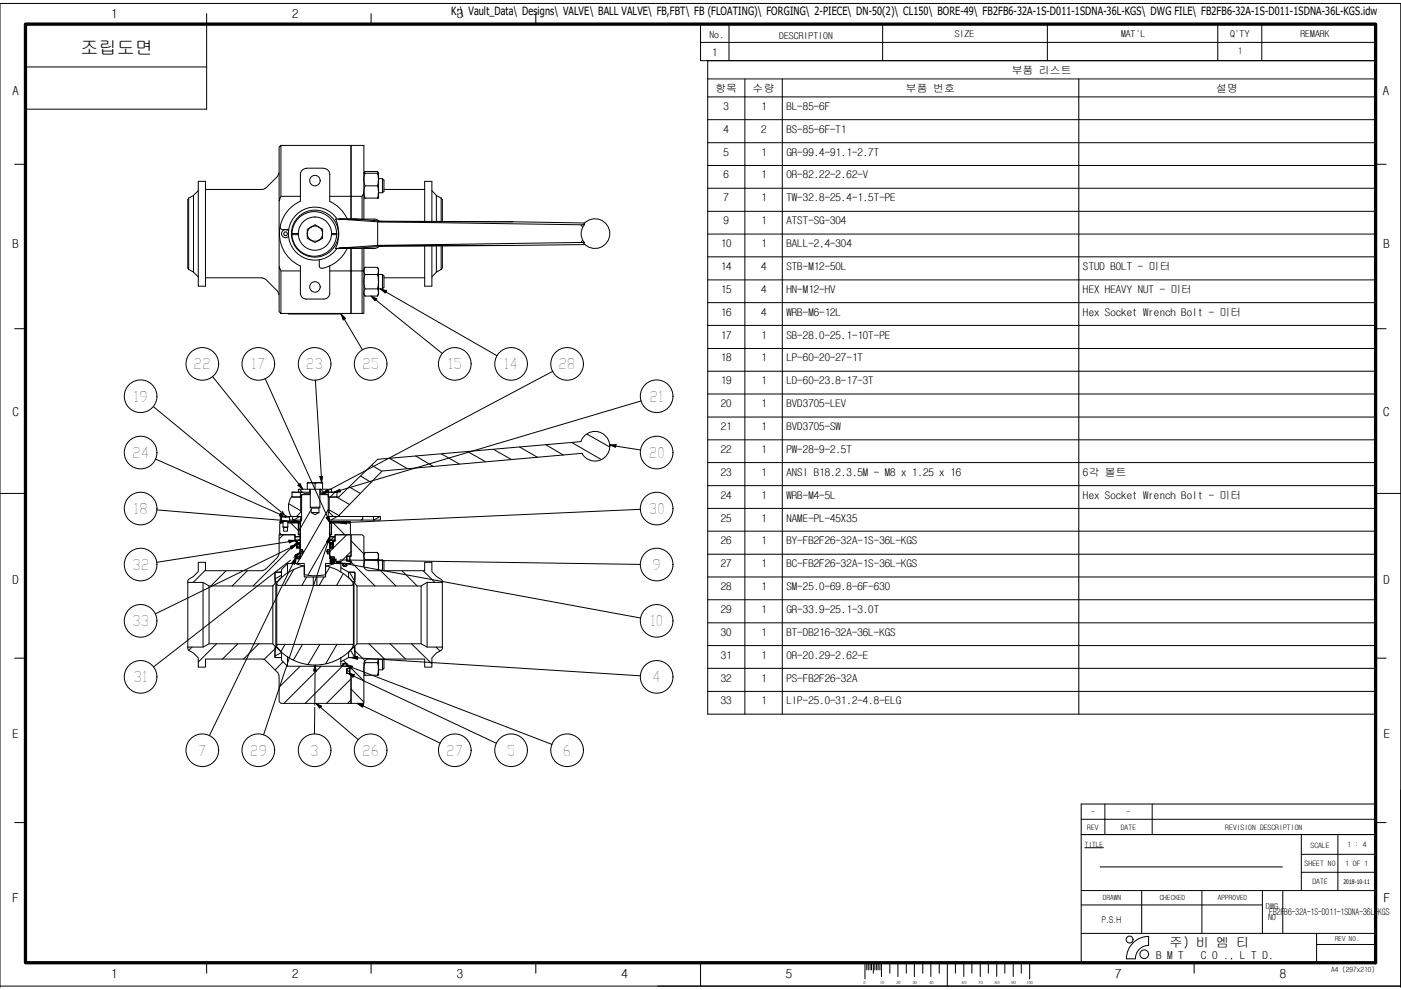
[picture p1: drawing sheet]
<svg xmlns="http://www.w3.org/2000/svg" width="297mm" height="210mm" viewBox="0 0 297 210" stroke-linecap="round" stroke-linejoin="round" font-family="sans-serif">
<g fill="none" stroke="#000" stroke-width=".21">
<path d="M78.8 98.7l2.2 1.2M82.6 97.2l3.8 2.1M88.1 96.7l3.8 2.2M93.6 96.2l3.8 2.2M99.1 95.7l3.8 2.2M104.6 95.3l3.9 2.1M110.2 94.8l3.7 2.1M115.7 94.3l3.7 2.2M121.2 93.8l6.3 3.6M124.5 92l4.8 2.8M59.3 113l.3 .4M59.5 110.6l.2 .2"/>
<path d="M60.1 113.4l-.9 .9M61.3 106.8l2.5 1.5M61.6 110.8l1.6 1.7M62.2 110.6l.2 .2M62.9 115l-9.2 9.2M63 118.1l.3 .4M63.2 115v.2M63.2 114.5l-.3 .5M63.5 103.7l.6 .7M63.5 115.6l.1 .3M63.6 118.5l-.6 1M63.6 109.5l-1.4 .8"/>
<path d="M63.6 114.3l-.2 .2M63.6 116.7l.6 .4M63.6 112l-.3 .7M63.7 105.2l-.1 .2M64.1 104.9l-.2 .2M66 108l-2.3 4M68 103.7l.6 .7M69.4 116.8l.5 .3M69.6 108l-5.9 10.3M69.8 108.1l2.1 1.2M69.9 113.9l-4.6 8.1M70 118.7h.1"/>
<path d="M70 119.2h.1M70.2 118.1l.4 .4M70.3 113.3h-.1M70.4 118.7v.1M70.4 119.2h.1M70.5 119.3l-.1 .2M70.5 118.7v.1M70.5 115l.2 .4M70.6 110.8l2.5 2.6M70.6 114.5l-.2 .5M70.7 116.2l-.8 .7M70.7 118.8l-.4 .3"/>
<path d="M70.9 118.5l-.1 .2M70.9 113.8l-.8 .7M71 104.4l-1 1M71.4 105.4l2.7 1.6M71.5 109.5l-1.3 .8M71.6 110.6l.2 .2M73.3 119.5l-.4 .5M73.5 113.4l-2.8 2.8M74 103.2l2.4 1.4M74.1 118h.1M74.2 118.9v.1M74.4 116.9l-2.5 2.6"/>
<path d="M74.4 119.2l5.1 5M74.4 114.7l2.8 2.7M76.5 100.9l2.2 1.4M76.9 110l-.4 .3M80.6 109.5l-1.4 .8M40.7 137.2l-.7 .7M43.6 120.9l-2.6 2.6M45.9 136.5l-3.9 3.9M47.9 121l-3.2 3.2M50.4 136.5l-3.2 3.2M52.5 121l-3.3 3.2M54.9 136.5l-3.3 3.2"/>
<path d="M58.3 137.6l-2.3 2.2M59.7 122l-1.3 .7M59.7 138.3l-1.4 .8M60.5 136.6l-.9 1.5M62.3 120.7l-2 3.4M64.1 136.6l-1.9 3.3M65 122.3l-1 1.8M67.8 136.6l-2.5 4.2M68.7 122.3l-1 1.8M69.9 120.2l-.9 1.6M71.4 136.6l-2.3 4.1M72.8 121.6l-1.4 2.5"/>
<path d="M74.1 121.3l1.1 1.9M74.3 137.8l.9 1.6M74.9 137l-.4 .6M75.2 138l2.2 2.1M78.2 136.5l3.3 3.2M80.7 121l3.2 3.2M82.7 136.5l3.3 3.2M85.2 121l3.3 3.2M87.2 136.5l4.4 4.3M89.7 121l2.5 2.5M92.5 137.2l.8 .8M60 140.3l-1.6 1.7"/>
<path d="M63.6 141.3l-4.4 4.4M68.1 141.3l-7.9 7.8M72.6 141.3l-7.9 7.8M72.8 140.1l1.2 1.1M73.2 140.6l-.4 .4M73.5 142.1l.7 .4M74.4 148.4l-.7 .7M74.4 143.9l-5.2 5.2M74.4 146.1l2.8 2.8M74.4 141.6l2.8 2.8"/>
</g>
<g fill="none" stroke="#000" stroke-width=".21">
<path d="M42 38.5h1.6v22.2h-1.6zM56.3 39.9l-.7 .3h-12M58.9 37.4l-2.6 2.5M59.1 36.6l-.3 .7M59.2 31.2l.4-.4v10.8l-.4 1zM59.6 30.8h14.8v10.8M64.9 35.7h3.7M64.9 35.7a1.24 1.24 0 0 0-1.2 1.3v5.7M68.7 35.7a1.24 1.24 0 0 1 1.2 1.3v5.7M77.4 36.4l-.2 .3M77.4 36.7a3.6 3.6 0 0 0 0 2.7 3.5 3.5 0 0 0 0 2.6M77.4 39.4h2.6"/>
<path d="M80 36.4l.2 .3M80 36.4h-2.6l-.2 .3h3.1M80 36.7a3.6 3.6 0 0 1 0 2.7 3.5 3.5 0 0 1 0 2.6M80 36.4l.3 .3M80.3 36.7v5.3h-3.1M80.3 37.9h.8M81.1 37.9l.3 .3v2.4l-.3 .3zM40 42l-.2 .3v14.5l.2 .3M40 42v15.1M40 57.1l1 .6M41 41.4v16.3M41 57.7l1 1"/>
<path d="M41 41.4l-1 .6M42 40.4l-1 1M43.6 58.9h12M55.6 59l.7 .3M56.3 59.2l2.6 2.6M59.2 56.6l.4 .8v9.1l-.4-.4zM59.2 42.6v14M59.4 48.1a.48 .48 0 0 0 .5 .6M59.6 57.4h4.1M59.6 41.6h4.1M59.9 48.7h1.3M60.3 49.2h.5l.2 .4-.2 .3h-.5l-.2-.3z"/>
<path d="M61.2 49a.86 .86 0 0 0-1.2-.1 .86 .86 0 0 0 0 1.3 .86 .86 0 0 0 1.2-.1M61.9 49.8h1.4M61.9 49.5h1.4M63.6 42.7a7.5 7.5 0 0 0-4.4 6.8 7.5 7.5 0 0 0 4.4 6.9M63.7 56.4v5.8M65.2 48.6l1.6-.9 1.6 .9v1.9l-1.6 .9-1.6-.9zM67.7 55.1v1.3a.48 .48 0 0 0 .6 .5M69.9 42.7a7.5 7.5 0 0 1 3.7 3.7M69.9 56.4v5.8M69.9 41.6h6.9M70.3 49.8h1.1M70.3 49.5h1.1"/>
<path d="M71.4 46.4a5.6 5.6 0 0 0-8.3-1.1 5.6 5.6 0 0 0 0 8.5 5.6 5.6 0 0 0 8.3-1.1M71.8 52.6h3.9M73.6 52.7a7.5 7.5 0 0 1-5.4 4.2M74.4 57.4v9.1h-14.8M74.4 52.7v13.8h2.4M75.7 52.7h3.7M76.8 46.5v-4.9l.4-.7v5.6M76.8 52.7v4.7h-6.9M77.2 52.7v13.8h-.4v-9.1h.4M77.2 40.9v-10.1h-2.8v15.7M77.4 56.7a1.27 1.27 0 0 0 0 1.5 4.7 4.7 0 0 0 0 3 1.27 1.27 0 0 0 0 1.6M77.4 58.2h2.6"/>
<path d="M77.4 56.7l-.2 .4M77.4 56.7h2.6M79.4 46.5l.9 .3M79.4 46.5h-7.6h3.9l5.3 .4 27.8 .1 15.2 .3M80 56.7l.3 .4v5.2l-.3 .5M80 56.7a1.27 1.27 0 0 1 0 1.5 4.7 4.7 0 0 1 0 3 1.27 1.27 0 0 1 0 1.6M80.3 58.2h.8M80.3 40.9h.8M80.3 52.3l-.9 .4M81.1 58.2l.3 .3v2.4l-.3 .3zM81.4 58.9h8.6M81.4 40.2h8.6"/>
<path d="M90 47v-8.5h1.6v8.5M90 52.2v8.5h1.6v-8.5M91.6 40.4l.9 1M92.5 41.4v5.6M92.5 52.2v5.5M92.5 41.4l1 .6M92.5 57.7l-.9 1M93.5 42l.3 .3v4.7M93.5 42v5M93.5 52.2v4.9M93.5 57.1l-1 .6M93.8 52.2v4.6l-.3 .3"/>
<path d="M108.8 47h-28.7l-9-.5a7.3 7.3 0 0 1 0 6.2h.7M123.2 47.7l.3 .5M123.5 50.9l.4 .5-.1 .2M123.5 50.9l-.3 .5M123.8 47.5a3.1 3.1 0 0 1 4.5-.2 3.1 3.1 0 0 1 0 4.5 3.1 3.1 0 0 1-4.5-.2M123.8 47.5v.1a3.7 3.7 0 0 0-.3 3.3M123.9 47.7l-43.8-.7v5l-8.3 .6h3.9l5.3-.4 43-.3M123.9 51.4l-43.8 .6h28.7M58.8 61.8l.3 .7M61.2 66.5v.1h11.2v-.1M63.7 62.2a1.24 1.24 0 0 0 1.2 1.2M64.9 63.4h3.7"/>
<path d="M69.9 62.2a1.24 1.24 0 0 1-1.2 1.2M77.2 62.3l.2 .5M77.4 61.2h2.6M77.4 62.8h2.6M80.3 61.2h.8M123.2 93.6a3.1 3.1 0 0 1 4.6-1.6 3.1 3.1 0 0 1 .5 4.9 3.1 3.1 0 0 1-4.9-.8M123.2 93.6l-43.1 3.8-8.3 8M123.4 96.1l-42.4 3.8-9.1 9.3M58.9 118.1l-2.6 2.6M59.1 117.4l-.3 .7M59.7 110.6h-.4v.2h.6v-.2M59.7 110.6h1.7"/>
<path d="M59.8 109.6l1.6 .1v.9M59.8 109.6l-.1 1M60 110.8h-.4l-.3 .3v2.3h3.2v.4h1.1v-.4h-.4v-2.6h-2.2M60 111.7l.1 .2h.9v-.2M60 111.7h1M60 110.7v1M60 110.6h.1M60.1 111.9v.7h.9v-.7M61 119.5v2M61 110.7v1M61.1 110.6h-.1M61.2 110.6v.2h2.2v-.2h-2"/>
<path d="M61.4 110.3h.6M61.8 109.5h-2.4v.8h.3M61.9 104.4h.1M61.9 104.4h1.4M62 109.5h1.8v.8h-1.8zM62.5 113.8h1.1v.7h-1.1zM62.5 114.5h1.1v.5h-.7v-.2h-.3zM62.7 119.5l1.7 .5M62.7 118.1h.9v.3l-.9 .1zM62.8 114.8l.1 1.4h.7v1.4M62.9 114.8h-.4v-1.4h-3.3v4M62.9 115h.1"/>
<path d="M63.1 116.1h.3M63.1 115.4h.4M63.1 115.8h.4M63.1 115.3h.3M63.1 116h.3M63.2 115.2h.2M63.3 110.9h.3v2.5l-.3-.1zM63.4 118.1h-.7v1.4h-1.7l-1.3 1.2v.6M63.4 116l.2 .1M63.4 110.6h.4M63.6 118.1h.1M63.6 116.1h.1"/>
<path d="M63.6 115.4v.2M63.6 116.2h.1M63.6 118.2h.1M63.6 118.4h.1M63.6 110.9l.1 5.5M63.6 113.8h.1M63.6 114.5h.1M63.6 113.4h.1M63.6 113.3h.1M63.6 115h.1M63.6 115.1h.1M63.6 117.7l-.2 .4"/>
<path d="M63.6 116.5l.1 .1M63.6 110.8v.1M63.7 115.6l-.1 .5M63.7 117.5v1h-1v1h1.8v2.3l2.6 .3 1.9-.3v-2.3h1.9v-.2h-.9v-.6h.9v-.2h-1v-1M63.7 104.4h-1.8v1h1.8l.1-1M63.7 115.4l-.1-.4-.7 .1 .1 1 .2-.9 .3 .2-.1 .6M63.7 117.4l-.1 .1M63.8 108.6v-3.2h-2a3.7 3.7 0 0 0 0 4.1M63.8 108.6l-.9 .9h-1.1M63.8 104.4h.1M63.8 116.6h.3M63.8 117.4h.3"/>
<path d="M63.8 109.5h.1M63.8 105.4h.1M63.8 108.6h.1M63.9 110.3l-.2 .5h-.1M63.9 110.2l-.1 .1M63.9 116.6h.2M63.9 117.3h.2M64 116.5l.1 .1M64.1 117.4h-.1M64.1 116.6v.8M64.5 120v2.3h1.9v1.8M64.5 120a10.1 10.1 0 0 0-5.8 3.5v.2"/>
<path d="M65.2 103.7h-1.9v.7h2.4l.1-.6v3.7M65.2 102.5v1.2h3.2v-1.2M65.7 104.4h.1M65.8 104.9h-1.9v5.4h-.1M65.8 104.7h-1.2l-.6 .2M65.8 107.5l.2 .2h1.6l.2-.2M65.8 107.5h2M66 107.7v1l.8 .4 .8-.4v-1M66 108.7h1.6M66.8 102.5v1.2M67.6 102.3l-2.4 .2M67.6 102.3h.8v.2"/>
<path d="M67.6 102.3l.8 .2M67.6 102.3h-2.4v.2M67.8 104.9h1.8v5.4h.2M67.8 104.7h1.1l.6 .2M67.8 104.4h.1M68.4 103.7h1.9v.7M69 120a10.6 10.6 0 0 1 5.8 3.4M69 120v2.3h-1.8v1.8h7.5M69.4 116.6v.8M69.4 116.6h.3M69.4 117.3h.3M69.4 117.4h.1"/>
<path d="M69.5 116.5l-.1 .1M69.5 116.6h.3M69.5 117.4h.3M69.6 104.4h1.8v1h-1.8zM69.6 104.4h.1M69.6 105.4h.1M69.6 109.5h.2M69.6 108.6h.2M69.6 110.2l.1 .1M69.7 110.3l.2 .5M69.8 109.5h7.1v.8h-7.1zM69.8 110.6h.4"/>
<path d="M69.8 117.4l.1 .1M69.9 110.8v.1M69.9 116.2h.1M69.9 110.9l-.1 5.7M69.9 113.8h1.1v.7h-1.1zM69.9 113.8h.1M69.9 114.5h.1M69.9 113.4h.1M69.9 110.9h.4l-.1 2.5-.3-.1zM69.9 113.3h.1M69.9 110.9h.1M69.9 114.5h1.1v.2l-.3 .1v.2h-.8z"/>
<path d="M69.9 115h.1M69.9 115.4l.1-.4 .7 .1-.2 1v-.8h-.4v.8M69.9 115.1h.1M69.9 115.4h.1M69.9 118.1h.1M69.9 118.2h.1M69.9 118.4h.1M69.9 110.8h.1M69.9 116.1h.6M69.9 117.7l.2 .4M69.9 115.6l.1 .5M69.9 115.4v.2"/>
<path d="M70 118.1h.8l.1 .3-.9 .1zM70 118.7v.1M70 119.2v.1zM70 118.8h.1M70 119.2h.1M70 118.7l.2 .5M70 118.8l.1 .5M70 118.1h.1M70.1 119.2v.1zM70.1 115.3h.4M70.1 115.4h.4M70.1 115.8h.4"/>
<path d="M70.2 118.1h.7v1.4h3.1M70.2 118.7h.1M70.2 118.8l.1 .5M70.2 110.6h4.1v.2h-4.1zM70.2 116h.3M70.3 119.2h.1M70.2 118.7v.1M70.2 115.2h.2M70.3 118.7h.1zM70.3 110.8h3.7l.3 .3v2.3h-3.3v.4h-1.1v-.4h.4zM70.3 104.4h-2.4l-.1-.6v3.7M70.3 115.2h.1"/>
<path d="M70.3 104.4h1.1M70.4 118.8h.1M70.4 118.7h.1M70.4 119.2v.1zM70.4 119.2v.1M70.5 118.7h.1M70.7 115l.1-.2h.3v-1.4h3.3v4.5h-.8v1.1h.8v.3M70.7 115v1.2h-.8v1.4M70.7 115h.1M70.9 118.7v.6M70.9 119.5l-1.7 .5M71.4 104.4h.1"/>
<path d="M71.8 105.4h-2v3.2l.9 .9h1.1l.2-.3M71.8 105.4h.1M72.6 119.5l-.3 .1v.8l1.6 .9h1.3v2.2h-.1l.6 .7h13.6l1.3-.7h3.2v-.4l-1.3-.9-.9-1v-2h-1.6v1.8h-11.8M72.6 119.5l.1 .1M72.6 119.5l.1 .5h.8v-.3M72.8 119.7v.3M73.5 118h.7v1h-.7zM73.5 119.5v.4M73.6 119.9l-.1 .1M73.6 119.5l-.1 .1M73.7 119.5h.7v-.5h-.2v-1h.2v-4.6h2.4l.4 .3v6.3M74 119.5h-.1"/>
<path d="M74.2 119h.1M74.4 119.3l-.4 .2M76.9 109.5h2.3M76.9 110.3h2.3M77.2 120a.98 .98 0 0 0 .9 .9M77.4 117.1a1.27 1.27 0 0 0 0 1.6l-.2 1.4M77.4 118.7h2.6M79.2 109.5h1.4v.8h-1.4zM80 117.1l.3 .5v3.4M80 117.1a1.27 1.27 0 0 1 0 1.6l.3 1.5-.1 .8M80 117.1h-2.6l-.2 .5M80.3 118.7h.8"/>
<path d="M39.8 123.5v13.7M43.1 123.5v13.7M44.3 124.2v12.3M55.6 121h-12v-1.8h-1.6v2l-1 1-1 .6-.2 .3v.4h3.3l1.2 .7h13.5M56.3 120.7l-.7 .2M57.8 124.2v12.3M58.3 121.4l.1-.1h1.3v1.1l-.8 1h-.5zM58.4 137.3h.5l.8 1v1.1h-1.3l-.1-.1zM58.4 123.4v.1M58.4 137.3h.1M58.5 137.3l-.7-.8h-13.5l-1.2 .7h-3.3l.2 .7 1 .6 1 1v1.9h1.6v-1.7h12l.7 .3M58.5 137.3h-.2v2.1h1.3"/>
<path d="M58.5 123.5v13.8M58.7 123.7v13.3l.1 .3M58.7 123.8l.2 .3M58.8 137.4a10.6 10.6 0 0 0 16 0M58.9 136.6l-.2 .2M58.9 136.6h15.8M58.9 124.1h7.5M59.5 139.4l.1 .1M59.6 121.3h-1.3v2.2h.2l-.7 .7M59.6 121.2l-.1 .1M59.7 139.4v.6l1.3 1.3h13l.4 .1M59.7 122.4v.1"/>
<path d="M59.7 138.3h.1M61 139.2v2.1M66.4 124.1h.8M66.4 122.3h.8M72.3 120.4v.9M72.3 139.4v.9M73.9 121.3h1.2l.1 .1v2h-.5l-.8-1zM73.9 122.4v.1M73.9 138.3h.1M74.6 136.6l.3 .2M74.7 137.3h.5v2l-.1 .1h-1.2v-1.1zM74.7 123.4l.2 .3"/>
<path d="M74.9 123.8l-.3 .3M74.9 137l-.2 .3M74.9 123.7v13.3M75.1 123.5v13.8M75.2 123.4v.1M75.2 137.3h.1M75.7 124.2v12.3M78.1 139.7a.99 .99 0 0 0-.9 1.1v8.3h-2.8v-6.3h-.2v-1h.2v-.6h-.7M78.2 139.7h11.8v1.7h1.6v-1.9l.9-1 1-.6 .3-.3v-.4h-3.2l-1.3-.7h-13.6l-.6 .8h.1v2.1h-1.3l-1.6 .9v.8l.3 .1M80.2 139.7a1.49 1.49 0 0 0 0 1.5l.1 .6-.3 1.4M80.3 139.7v3.5h-3.1M81.1 139.7v2.3l.3-.3v-2"/>
<path d="M81.1 121v-2.3l.3 .3v2M89.3 124.2v12.3M90.6 123.5v13.7M93.8 123.5v13.7M56.3 140.1l2.6 2.5M58.8 142.6l.3 .7M72.6 140.8v.3M72.7 141.2l-.1 .1M72.7 140.8h.8v.1M72.7 140.7l-.1 .1M72.8 140.8v.1M73.5 141.8h.7v1h-.7z"/>
<path d="M73.5 140.7l.1 .1M73.5 140.8l.1 .5M73.9 141.2h.1M74.2 141.7v.1M74.4 141.3v.1M74.4 141.4v.3h-.8v1.1h.8v6.3h-14.8l-.4-.3v-5.5M77.3 140.2l.1 .3M77.4 140.5a3.6 3.6 0 0 0 0 2.7M77.4 140.5h2.6M80.3 142h.8"/>
<circle cx="66.8" cy="38.3" r="1.11"/>
<circle cx="66.6" cy="49.6" r="4.7"/>
<circle cx="66.8" cy="49.5" r="3.5"/>
<circle cx="66.8" cy="49.5" r="1.62"/>
<circle cx="66.8" cy="49.5" r="5"/>
<circle cx="66.8" cy="60.8" r="1.11"/>
<circle cx="63.9" cy="116.9" r=".35"/>
<circle cx="69.6" cy="116.9" r=".35"/>
<circle cx="70.5" cy="119" r=".29"/>
<circle cx="73.1" cy="119.8" r=".35"/>
<circle cx="73.1" cy="141" r=".35"/>
</g>
<g fill="none" stroke="#000" stroke-width=".21">
<path d="M150.1 16.7v-3.8h141.6v3.8M150.1 16.7h141.6v3.8M150.1 16.7v134.7h141.6v-130.9M157.9 16.7v134.7M165.9 16.7v134.7M228.7 16.7v134.7M150.1 20.5h141.6M150.1 25.4h141.6M150.1 30.3h141.6M150.1 35.1h141.6M150.1 39.9h141.6M150.1 44.8h141.6"/>
<path d="M150.1 49.6h141.6M150.1 54.5h141.6M150.1 59.3h141.6M45 79.8l19.2 23.9M72.3 66.6l1 .9-.5 .4zM72.3 66.6l4.5 7.5M78.7 62.8l1.2 .5-.4 .5zM78.7 62.8l15.1 12.2M80.6 61.2l1.4 .4-.3 .5zM80.6 61.2l24.7 14.2M117.2 78.7l-48.9 26M150.1 64.2h141.6"/>
<path d="M150.1 69h141.6M150.1 73.9h141.6M150.1 78.7h141.6M32.5 86.2l27.2 22.4M33 97.3l26.5 11.8M56.2 80.2l13.8 30.6M66.9 80.6l1.3 21.7M129.3 94.3h1.3l-.1 .5zM129.3 94.3l6.5 1.1M136 85l-65.1 19.4M150.1 83.5h141.6M150.1 88.4h141.6"/>
<path d="M150.1 93.3h141.6M150.1 98.1h141.6M33.3 108.1l30.2 2.5M59.6 108.9l-.1-.1-.2 .6M59.9 108.4v.1M60.5 109.3l.2 .2-.2-.1M60.5 109.6h.1M60.6 109.3l.1 .2M61.2 114.5l1.3 .1-1.2 .5zM61.6 115.8l1.3-.3-1.1 .9zM61.6 118.8l-29 22.6M62.2 110.2l1.3 .4-1.3 .2z"/>
<path d="M62.5 117.7l1.2-.6-.9 1zM62.5 114.6l-29.3 4.6M62.7 118.3l-.3 1.3-.6-.2zM62.7 118.3l-18.3 37.7M62.9 115.5l-29.9 14.6M63.2 102.9l.4-.4 .6 1.2zM63.7 117.1l-1.4 1.1M67.8 101.1l.6-.1-.2 1.3zM68.3 104.7l1-.9 .4 .5zM69.2 109.8l.5-.2 .3 1.2zM69.9 113.8l-.1 1.3-.6-.2zM69.9 113.8l-14 42"/>
<path d="M70 118.7l.9 .2M70.9 104.4l1.1-.7 .2 .6zM71 118.5l-1 .2h1M71.2 119.1l64.6 11.9M71.2 119h.9v.5l-.9-.3M72.1 118.7l63.7 1M72.2 110.8l1.3-.3v.6zM135.8 108l-63.6 2.8M150.1 103h141.6M150.1 107.8h141.6M150.1 112.6h141.6M150.1 117.5h141.6"/>
<path d="M74.5 139.4l1.3-.2v.6zM74.5 139.4l61.3 3.9M150.1 122.3h141.6M150.1 127.2h141.6M150.1 132.1h141.6M150.1 136.9h141.6M66.7 150v5.6M66.8 141l.3 1.3h-.6zM66.8 141l-.1 8.5M67 149.1l1.1 .6-.3 .4zM67 149.1l8.9 7.7M73.4 141.1l1.3 .2-.2 .5z"/>
<path d="M73.4 141.1l43.6 16.7M73.9 142.8l1.2 .2-.2 .6zM73.9 142.8l31.3 14.8M75.8 149.1l1.3 .3-.3 .6zM75.8 149.1l17.5 8.5M150.1 141.7h141.6M150.1 146.6h141.6M229.2 173.7v3.2h62.5v-6.4h-62.5v3.2h62.5M234.3 170.5v6.4M244.3 170.5v6.4"/>
<circle cx="42.9" cy="77.2" r="3.5"/>
<circle cx="54.8" cy="77.2" r="3.5"/>
<circle cx="66.7" cy="77.2" r="3.5"/>
<circle cx="78.6" cy="77.2" r="3.5"/>
<circle cx="96.4" cy="77.2" r="3.5"/>
<circle cx="108.4" cy="77.2" r="3.5"/>
<circle cx="120.2" cy="77.2" r="3.5"/>
<circle cx="29.8" cy="96" r="3.5"/>
<circle cx="29.8" cy="84" r="3.5"/>
<circle cx="139.2" cy="96" r="3.5"/>
<circle cx="139.2" cy="84" r="3.5"/>
<circle cx="29.8" cy="107.8" r="3.5"/>
<circle cx="29.8" cy="119.7" r="3.5"/>
<circle cx="139.2" cy="107.8" r="3.5"/>
<circle cx="139.2" cy="119.7" r="3.5"/>
<circle cx="29.8" cy="131.6" r="3.5"/>
<circle cx="139.2" cy="131.6" r="3.5"/>
<circle cx="29.8" cy="143.5" r="3.5"/>
<circle cx="42.9" cy="159.1" r="3.5"/>
<circle cx="54.8" cy="159.1" r="3.5"/>
<circle cx="66.7" cy="159.1" r="3.5"/>
<circle cx="78.6" cy="159.1" r="3.5"/>
<circle cx="96.4" cy="159.1" r="3.5"/>
<circle cx="108.4" cy="159.1" r="3.5"/>
<circle cx="120.2" cy="159.1" r="3.5"/>
<circle cx="139.2" cy="143.5" r="3.5"/>
</g>
<path d="M148.5 9h143.2" fill="none" stroke="#000" stroke-width=".21"/>
<!-- layer: 0 -->
<g fill="none" stroke="#000" stroke-width=".21">
<path d="M5.4 14.2h38.4M43.8 2.9v20.2h-38.4M78.7 2.9v2.2M113.6 2.9v2.2M148.5 5.1v7.8h143.2M154.6 5.1v7.8M187.1 5.1v7.8M222.1 5.1v7.8M258.2 5.1v7.8M267.5 5.1v7.8M3.1 34.8h2.3M291.7 34.8h2.2"/>
<path d="M3.1 69.7h2.3M291.7 69.7h2.2M0 104.6h5.4M291.7 104.6h5.3M3.1 139.5h2.3M291.7 139.5h2.2M3.1 174.4h2.3M230 179.7h3.9M275.9 176.9v11.9M283.7 176.9v11.9M291.7 174.4h2.2M291.7 176.9h-62.5v27.2"/>
<path d="M229.2 191.9h38.5M229.2 188.8h62.5M229.2 197.9h62.5M233.2 183.8h38.7M242.1 188.8v9.1M243.5 198.5v1.9M243.6 198.5a4.7 4.7 0 0 0-4.8 4.8h1.9a2.83 2.83 0 0 1 2.9-2.9M254.8 188.8v9.1M267.7 188.8v9.1M272 188.8v9.1M275.9 181.1h15.8M275.9 184.9h15.8"/>
<path d="M279.1 197.9v6.2M0 209.3v-208.6h297v208.6M0 209.1h297M43.8 204.1v2.2M78.7 204.1v2.2M113.6 204.1v2.2M148.5 204.1v5M183.4 204.1v3.5M183.8 204.1v1.5M184.1 204.1v1.5M184.5 204.1v1.5M184.8 204.1v1.5"/>
<path d="M185.2 204.1v2.2M185.5 204.1v1.5M185.9 204.1v1.5M186.2 204.1v1.5M186.6 204.1v1.5M186.9 204.1v2.9M188.7 204.1v2.2M190.4 204.1v2.9M192.2 204.1v2.2M193.9 204.1v2.9M195.6 204.1v2.2M197.4 204.1v2.9"/>
<path d="M199.1 204.1v2.2M200.9 204.1v5M202.6 204.1v2.2M204.3 204.1v2.9M206.1 204.1v2.2M207.8 204.1v2.9M209.5 204.1v2.2M211.3 204.1v2.9M213 204.1v2.2M214.8 204.1v2.9M216.5 204.1v2.2M218.3 204.1v3.5"/>
<path d="M253.2 204.1v2.2M279.1 200.3h12.6"/>
<circle cx="239.5" cy="199.2" r=".73"/>
<circle cx="242.6" cy="202.3" r=".92"/>
</g>
<path d="M5.4 5.1h286.3v199h-286.3z" fill="none" stroke="#000" stroke-width=".7"/>
<path d="M291.7 166.5v37.6h-152.3M297 167.5v41.6h-157.6" fill="none" stroke="#000" stroke-width=".21"/>
<g fill="#000">
<path d="M72.3 66.6l1 .9-.5 .4z" fill-rule="evenodd"/>
<path d="M78.7 62.8l1.2 .5-.4 .5z" fill-rule="evenodd"/>
<path d="M80.6 61.2l1.4 .4-.3 .5z" fill-rule="evenodd"/>
<path d="M129.3 94.3h1.3l-.1 .5z" fill-rule="evenodd"/>
<path d="M59.5 108.8l1 .8-1.3-.3z" fill-rule="evenodd"/>
<path d="M59.9 108.4l.8 1.1-1.1-.6z" fill-rule="evenodd"/>
<path d="M61.2 114.5l1.3 .1-1.2 .5z" fill-rule="evenodd"/>
<path d="M61.6 115.8l1.3-.3-1.1 .9z" fill-rule="evenodd"/>
<path d="M62.2 110.2l1.3 .4-1.3 .2z" fill-rule="evenodd"/>
<path d="M62.7 118.3l-.3 1.3-.6-.2z" fill-rule="evenodd"/>
<path d="M62.5 117.7l1.2-.6-.9 1z" fill-rule="evenodd"/>
<path d="M63.2 102.9l.4-.4 .6 1.2z" fill-rule="evenodd"/>
<path d="M67.8 101.1l.6-.1-.2 1.3z" fill-rule="evenodd"/>
<path d="M69.2 109.8l.5-.2 .3 1.2z" fill-rule="evenodd"/>
<path d="M68.3 104.7l1-.9 .4 .5z" fill-rule="evenodd"/>
<path d="M69.9 113.8l-.1 1.3-.6-.2z" fill-rule="evenodd"/>
<path d="M70 118.7l1.4-.3v.6z" fill-rule="evenodd"/>
<path d="M70.9 104.4l1.1-.7 .2 .6z" fill-rule="evenodd"/>
<path d="M70.8 119h1.3v.5z" fill-rule="evenodd"/>
<path d="M72.2 110.8l1.3-.3v.6z" fill-rule="evenodd"/>
<path d="M74.5 139.4l1.3-.2v.6z" fill-rule="evenodd"/>
<path d="M66.8 141l.3 1.3h-.6z" fill-rule="evenodd"/>
<path d="M67 149.1l1.1 .6-.3 .4z" fill-rule="evenodd"/>
<path d="M73.4 141.1l1.3 .2-.2 .5z" fill-rule="evenodd"/>
<path d="M73.9 142.8l1.2 .2-.2 .6z" fill-rule="evenodd"/>
<path d="M75.8 149.1l1.3 .3-.3 .6z" fill-rule="evenodd"/>
</g>
<text font-size="3.8" x="17.1" y="11.4">조립도면</text>
<g font-size="3.2">
<text x="41" y="78.3">22</text>
<text x="53.3" y="78.3">17</text>
<text x="64.8" y="78.3">23</text>
<text x="76.8" y="78.3">25</text>
<text x="94.9" y="78.3">15</text>
<text x="106.8" y="78.3">14</text>
<text x="118.4" y="78.3">28</text>
<text x="28.3" y="85.2">19</text>
<text x="137.7" y="85.2">21</text>
<text x="28" y="97.1">24</text>
<text x="137.5" y="97.1">20</text>
<text x="28.3" y="109">18</text>
<text x="137.5" y="109">30</text>
<text x="28" y="120.9">32</text>
<text x="138.3" y="120.9">9</text>
<text x="28" y="132.8">33</text>
<text x="137.9" y="132.8">10</text>
<text x="28.3" y="144.7">31</text>
<text x="138.3" y="144.7">4</text>
<text x="42" y="160.2">7</text>
<text x="53" y="160.2">29</text>
<text x="65.8" y="160.2">3</text>
<text x="76.8" y="160.2">26</text>
<text x="94.6" y="160.2">27</text>
<text x="107.4" y="160.2">5</text>
<text x="119.3" y="160.2">6</text>
</g>
<text font-size="2.8" x="248" y="200.8">주) 비 엠 티</text>
<g font-size="2.7">
<text x="23.5" y="3.9">1</text>
<text x="61.9" y="3.9">2</text>
<text x="96.8" y="3.9">3</text>
<text x="2.7" y="20.2">A</text>
<text x="293.2" y="20.2">A</text>
<text x="2.7" y="52.7">B</text>
<text x="293.3" y="52.7">B</text>
<text x="2.7" y="88.3">C</text>
<text x="293.2" y="88.3">C</text>
<text x="2.7" y="123.9">D</text>
<text x="293.3" y="123.9">D</text>
<text x="2.7" y="156.4">E</text>
<text x="293.4" y="156.4">E</text>
<text x="2.7" y="191.2">F</text>
<text x="293.4" y="191.2">F</text>
<text x="23.5" y="207.3">1</text>
<text x="61.9" y="207.3">2</text>
<text x="96.8" y="207.3">3</text>
<text x="131.8" y="207.3">4</text>
<text x="166.6" y="207.3">5</text>
<text x="236.4" y="207.3">7</text>
<text x="271.3" y="207.3">8</text>
</g>
<g font-size="2.4">
<text x="95.6" y="3.2">K:\ Vault_Data\ Des</text>
<text x="114" y="3.2">igns\ VALVE\ BALL VALVE\ FB,FBT\ FB (FLOATING)\ FORGING\ 2-PIECE\ DN-50(2)\ CL150\ BORE-49\ FB2FB6-32A-1S-D011-1SDNA-36L-KGS\ DWG FILE\ FB2FB6-32A-1S-D011-1SDNA-36L-KGS.idw</text>
</g>
<g font-size="2.3">
<text x="150.9" y="11.8">1</text>
<text x="214.5" y="15.7">부품 리스트</text>
<text x="151.7" y="19.5">항목</text>
<text x="153.4" y="23.3">3</text>
<text x="159.6" y="19.5">수량</text>
<text x="161.4" y="23.3">1</text>
<text x="166.8" y="23.3">BL-85-6F</text>
<text x="192.1" y="19.5">부품 번호</text>
<text x="257.9" y="19.5">설명</text>
<text x="153.4" y="28.2">4</text>
<text x="161.4" y="28.2">2</text>
<text x="166.8" y="28.2">BS-85-6F-T1</text>
<text x="153.4" y="33">5</text>
<text x="161.4" y="33">1</text>
<text x="166.8" y="33">GR-99.4-91.1-2.7T</text>
<text x="153.4" y="37.8">6</text>
<text x="161.4" y="37.8">1</text>
<text x="166.8" y="37.8">OR-82.22-2.62-V</text>
<text x="153.4" y="42.6">7</text>
<text x="153.4" y="47.5">9</text>
<text x="161.4" y="42.7">1</text>
<text x="161.4" y="47.5">1</text>
<text x="166.8" y="42.7">TW-32.8-25.4-1.5T-PE</text>
<text x="166.8" y="47.5">ATST-SG-304</text>
<text x="152.8" y="52.4">10</text>
<text x="161.4" y="52.4">1</text>
<text x="166.8" y="52.4">BALL-2,4-304</text>
<text x="152.8" y="57.2">14</text>
<text x="161.4" y="57.2">4</text>
<text x="166.8" y="57.2">STB-M12-50L</text>
<text x="229.6" y="57.2">STUD BOLT - 미터</text>
<text x="152.8" y="62.1">15</text>
<text x="161.4" y="62.1">4</text>
<text x="166.8" y="62.1">HN-M12-HV</text>
<text x="229.6" y="62.1">HEX HEAVY NUT - 미터</text>
<text x="152.8" y="66.9">16</text>
<text x="152.8" y="71.8">17</text>
<text x="161.4" y="66.9">4</text>
<text x="161.4" y="71.8">1</text>
<text x="166.8" y="66.9">WRB-M6-12L</text>
<text x="166.8" y="71.8">SB-28.0-25.1-10T-PE</text>
<text x="229.6" y="67">Hex Socket Wrench Bolt - 미터</text>
<text x="152.8" y="76.6">18</text>
<text x="161.4" y="76.6">1</text>
<text x="166.8" y="76.6">LP-60-20-27-1T</text>
<text x="152.8" y="81.5">19</text>
<text x="161.4" y="81.5">1</text>
<text x="166.8" y="81.5">LD-60-23.8-17-3T</text>
<text x="152.8" y="86.3">20</text>
<text x="161.4" y="86.3">1</text>
<text x="166.8" y="86.3">BVD3705-LEV</text>
<text x="152.8" y="91.2">21</text>
<text x="161.4" y="91.2">1</text>
<text x="166.8" y="91.2">BVD3705-SW</text>
<text x="152.8" y="96">22</text>
<text x="152.8" y="100.9">23</text>
<text x="161.4" y="96">1</text>
<text x="161.4" y="100.9">1</text>
<text x="166.8" y="96">PW-28-9-2.5T</text>
<text x="166.8" y="100.9">ANSI B18.2.3.5M - M8 x 1.25 x 16</text>
<text x="229.6" y="100.9">6각 볼트</text>
<text x="152.8" y="105.7">24</text>
<text x="161.4" y="105.7">1</text>
<text x="166.8" y="105.7">WRB-M4-5L</text>
<text x="229.6" y="105.8">Hex Socket Wrench Bolt - 미터</text>
<text x="152.8" y="110.6">25</text>
<text x="161.4" y="110.6">1</text>
<text x="166.8" y="110.6">NAME-PL-45X35</text>
<text x="152.8" y="115.4">26</text>
<text x="161.4" y="115.4">1</text>
<text x="166.8" y="115.4">BY-FB2F26-32A-1S-36L-KGS</text>
<text x="152.8" y="120.2">27</text>
<text x="152.8" y="125.1">28</text>
<text x="161.4" y="120.2">1</text>
<text x="161.4" y="125.1">1</text>
<text x="166.8" y="120.2">BC-FB2F26-32A-1S-36L-KGS</text>
<text x="166.8" y="125.1">SM-25.0-69.8-6F-630</text>
<text x="152.8" y="130">29</text>
<text x="161.4" y="130">1</text>
<text x="166.8" y="130">GR-33.9-25.1-3.0T</text>
<text x="152.8" y="134.8">30</text>
<text x="161.4" y="134.8">1</text>
<text x="166.8" y="134.8">BT-DB216-32A-36L-KGS</text>
<text x="152.8" y="139.7">31</text>
<text x="161.4" y="139.7">1</text>
<text x="166.8" y="139.7">OR-20.29-2.62-E</text>
<text x="152.8" y="144.5">32</text>
<text x="152.8" y="149.3">33</text>
<text x="161.4" y="144.5">1</text>
<text x="161.4" y="149.3">1</text>
<text x="166.8" y="144.5">PS-FB2F26-32A</text>
<text x="166.8" y="149.3">LIP-25.0-31.2-4.8-ELG</text>
<text x="245.1" y="203.3">B M T</text>
<text x="254.6" y="203.3">C O ., L T D.</text>
</g>
<g font-size="2">
<text x="150.4" y="8">No.</text>
<text x="165.2" y="8.2">DESCRIPTION</text>
<text x="202.4" y="7.9">SIZE</text>
<text x="237.7" y="7.8">MAT'L</text>
<text x="260.8" y="7.8">Q'TY</text>
<text x="262.5" y="11.5">1</text>
<text x="275.7" y="7.8">REMARK</text>
<text x="233.6" y="195.6">P.S.H</text>
<text x="269.1" y="194.1">FB2F</text>
<text x="272.3" y="194.1">B6-32A-1S-D011-1SDNA-36L-</text>
<text x="292.2" y="194.1">KGS</text>
</g>
<g font-size="1.7">
<text x="268.4" y="192.8">DWG</text>
<text x="268.9" y="195.1">NO</text>
</g>
<g font-size="1.6">
<text x="231.3" y="172.7">-</text>
<text x="238.8" y="172.7">-</text>
<text x="230.5" y="175.9">REV</text>
<text x="237.6" y="175.9">DATE</text>
<text x="259.8" y="175.9">REVISION DESCRIPTION</text>
<text x="277.9" y="179.8">SCALE</text>
<text x="285.6" y="179.7">1 : 4</text>
<text x="276.6" y="183.6">SHEET NO</text>
<text x="285.2" y="183.6">1 OF 1</text>
<text x="278.3" y="187.4">DATE</text>
</g>
<g font-size="1.5">
<text x="230" y="179.5">TITLE</text>
<text x="233.8" y="190.9">DRAWN</text>
<text x="245.9" y="190.9">CHECKED</text>
<text x="258.2" y="190.9">APPROVED</text>
<text x="283.1" y="199.6">REV NO.</text>
<text x="282.3" y="206">A4 (297x210)</text>
</g>
<text font-size="1.3" x="284.9" y="187.4">2018-10-11</text>
<g font-size=".9">
<text x="183.1" y="208.6">0</text>
<text x="186.6" y="208.6">10</text>
<text x="190.1" y="208.6">20</text>
<text x="193.5" y="208.6">30</text>
<text x="197" y="208.6">40</text>
<text x="204" y="208.6">60</text>
<text x="207.5" y="208.6">70</text>
<text x="210.9" y="208.6">80</text>
<text x="214.4" y="208.6">90</text>
<text x="217.6" y="208.6">100</text>
</g>
</svg>
